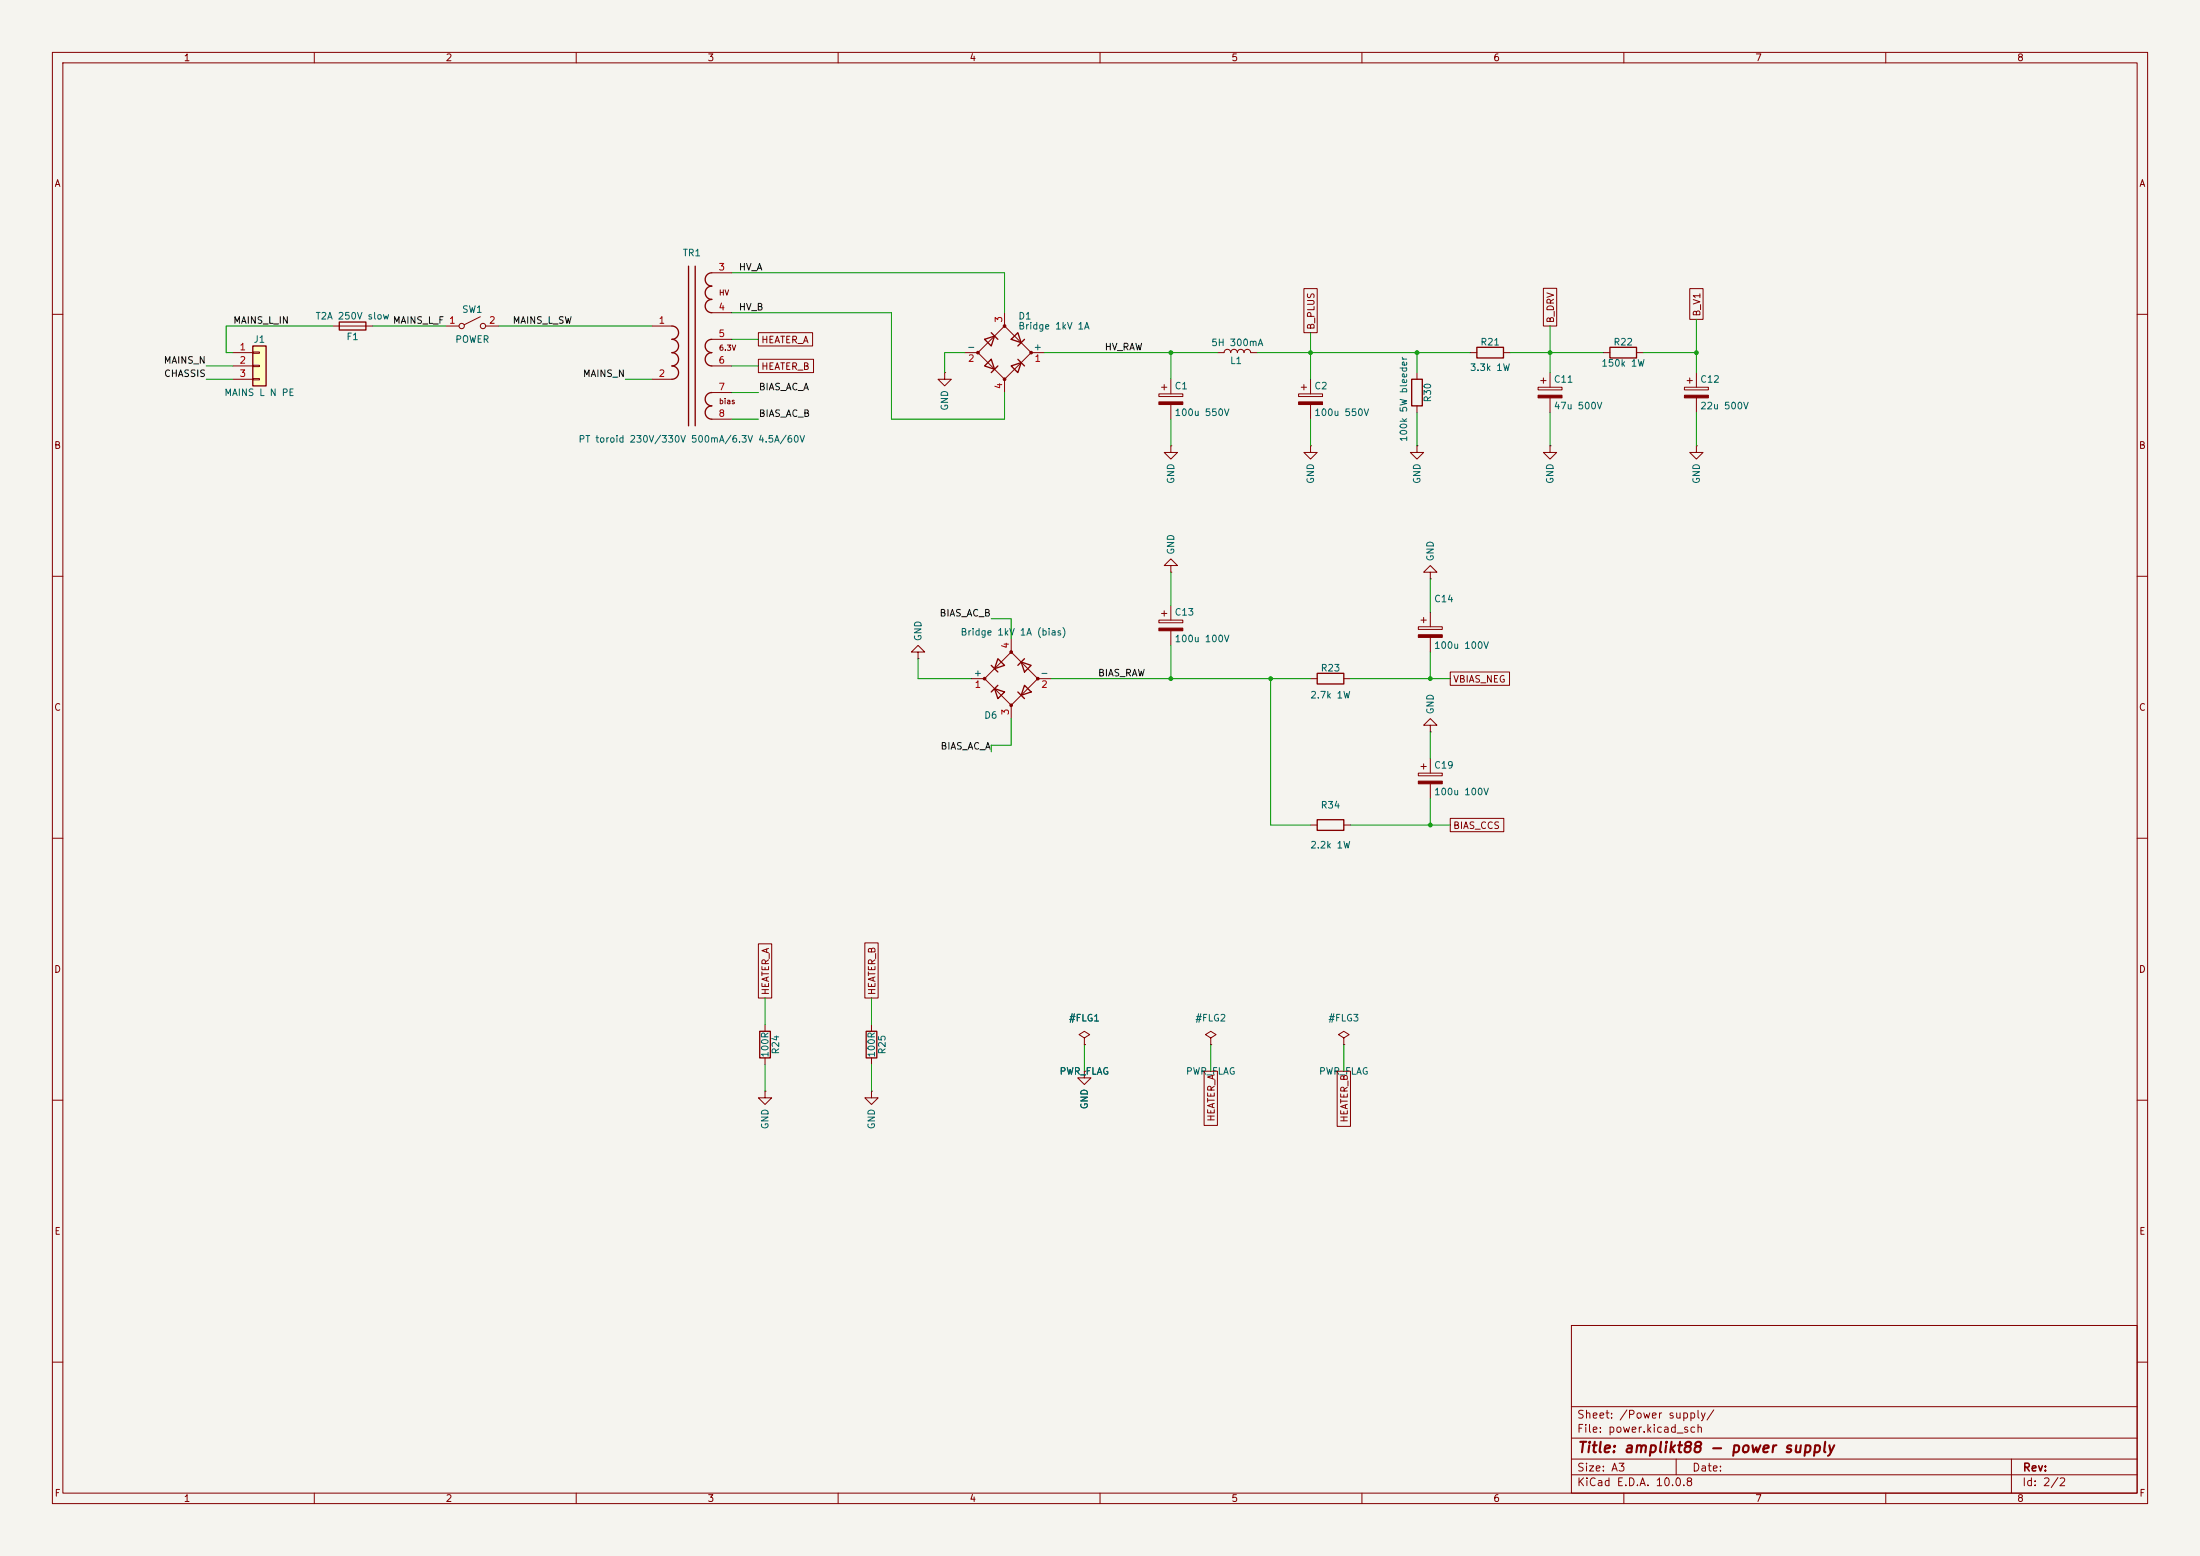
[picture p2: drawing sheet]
<svg xmlns="http://www.w3.org/2000/svg" width="420mm" height="297mm" viewBox="0 0 420 297" stroke-linecap="round" stroke-linejoin="round" font-family="sans-serif">
<path d="M0 0h420v297h-420z" fill="#f5f4ef" stroke="#f5f4ef" stroke-width=".19"/>
<g fill="none" stroke="#840000" stroke-width=".19">
<path d="M10 10h400v277h-400zM12 12h396v273h-396zM60 10v2M110 10v2M160 10v2M210 10v2M260 10v2M310 10v2M360 10v2M10 60h2M408 60h2M10 110h2"/>
<path d="M408 110h2M10 160h2M408 160h2M10 210h2M408 210h2M300 253h108v32h-108zM10 260h2M300 278.5h108M300 274.5h108M300 268.5h108M320 278.5v3M384 278.5v6.5"/>
<path d="M408 260h2M60 285v2M110 285v2M160 285v2M210 285v2M260 285v2M300 281.5h108M310 285v2M360 285v2"/>
</g>
<path d="M48.3 66h2.5v7.7h-2.5z" fill="#ffffc2"/>
<g fill="none" stroke="#840000" stroke-width=".25">
<path d="M131.4 50.8v30.5M132.7 50.8v30.5M135.9 52.1a1.27 1.27 0 0 0-1.3 1.2 1.27 1.27 0 0 0 1.3 1.3 1.27 1.27 0 0 0-1.3 1.3 1.27 1.27 0 0 0 1.3 1.3 1.27 1.27 0 0 0-1.3 1.2 1.27 1.27 0 0 0 1.3 1.3M48.3 66h2.5v7.7h-2.5zM64.8 61.5h5v1.5h-5zM128.3 62.2a1.27 1.27 0 0 1 1.2 1.3 1.27 1.27 0 0 1-1.2 1.3 1.27 1.27 0 0 1 1.2 1.2 1.27 1.27 0 0 1-1.2 1.3 1.27 1.27 0 0 1 1.2 1.3 1.27 1.27 0 0 1-1.2 1.3 1.27 1.27 0 0 1 1.2 1.2 1.27 1.27 0 0 1-1.2 1.3M135.9 64.8a1.27 1.27 0 0 0-1.3 1.2 1.27 1.27 0 0 0 1.3 1.3 1.27 1.27 0 0 0-1.3 1.3 1.27 1.27 0 0 0 1.3 1.3M135.9 74.9a1.27 1.27 0 0 0-1.3 1.3 1.27 1.27 0 0 0 1.3 1.3 1.27 1.27 0 0 0-1.3 1.2 1.27 1.27 0 0 0 1.3 1.3M188 64.8l1.9-.7-.7 1.9zM189.2 68.6l.7 1.9-1.9-.6zM189.2 63.5l1.3 1.3M190.5 69.9l-1.3 1.2"/>
<path d="M193 64.8l1.3-1.3 .6 1.9zM193 69.9l1.9-.7-.6 1.9zM194.3 68.6l1.3 1.3M195.6 64.8l-1.3 1.2M269.5 72.4h2v5.1h-2zM281.9 66.3h5.1v2h-5.1zM307.3 66.3h5.1v2h-5.1zM189.2 127l1.3 1.3M189.9 131.4l1.9 .7-1.3 1.3zM190.5 125.7l1.3 1.3-1.9 .6zM190.5 130.8l-1.3 1.3M194.3 132.1l1.3 1.3"/>
<path d="M194.9 126.4l1.9 .6-1.2 1.3zM195.6 130.8l1.2 1.3-1.9 .6zM195.6 125.7l-1.3 1.3M251.5 128.5h5v2.1h-5zM251.5 156.5h5v2h-5zM145 196.9h2.1v5h-2.1zM165.4 196.9h2v5h-2z"/>
</g>
<g fill="none" stroke="#840000" stroke-width=".19">
<path d="M135.9 52.1h3.8M135.9 59.7h3.8M191.8 59.7v2.5M248.9 55.1h2.6v8.4h-2.6zM294.6 55h2.6v7.2h-2.6zM322.6 55.1h2.5v5.9h-2.5zM44.4 67.3h3.9M44.4 69.9h3.9M44.4 72.4h3.9M48.3 67.2h1.2v.2h-1.2zM48.3 69.7h1.2v.3h-1.2zM48.3 72.3h1.2v.2h-1.2z"/>
<path d="M63.5 62.2h7.6M85.1 62.2h2.5M91.7 60.5l-3.1 1.5M92.7 62.2h2.5M124.5 72.4h3.8M124.5 62.2h3.8M135.9 69.9h3.8M135.9 64.8h3.8M135.9 74.9h3.8M144.8 68.6h10.5v2.5h-10.5zM144.8 63.5h10.3v2.5h-10.3zM180.3 71.1v1.3h1.3l-1.3 1.3-1.2-1.3h1.2"/>
<path d="M180.3 71.1h.1M184.1 67.3h2.6M191.8 62.2l5 5.1-5 5.1-5.1-5.1zM191.8 72.4v2.5M196.8 67.3h2.6M221.2 75.2h4.6v.5h-4.6zM221.7 73.9h1.1M222.2 73.4v1M223.5 72.4v2.8M223.5 77.2v2.8M232.4 67.3h1.3a.64 .64 0 0 1 .6-.6 .64 .64 0 0 1 .6 .6 .64 .64 0 0 1 .7-.6 .64 .64 0 0 1 .6 .6 .64 .64 0 0 1 .7-.6 .64 .64 0 0 1 .6 .6 .64 .64 0 0 1 .6-.6 .64 .64 0 0 1 .7 .6h1.2M247.9 75.2h4.6v.5h-4.6z"/>
<path d="M248.4 73.9h1M248.9 73.4v1M250.2 72.4v2.8M250.2 77.2v2.8M270.5 71.1v1.3M270.5 77.5v1.2M280.7 67.3h1.2M287 67.3h1.3M293.6 73.9h4.6v.5h-4.6zM294.1 72.6h1M294.6 72.1v1.1M295.9 71.1v2.8"/>
<path d="M295.9 75.9v2.8M306.1 67.3h1.2M312.4 67.3h1.3M321.6 73.9h4.5v.5h-4.5zM322.1 72.6h1M322.6 72.1v1.1M323.8 71.1v2.8M323.8 75.9v2.8M135.9 80h3.8M223.5 85.1v1.3h1.3l-1.3 1.2-1.3-1.2h1.3M223.5 85.1h.1M250.2 85.1v1.3h1.3l-1.3 1.2-1.3-1.2h1.3"/>
<path d="M250.2 85.1h.1M270.5 85.1v1.3h1.3l-1.3 1.2-1.3-1.2h1.3M270.5 85.1h.1M295.9 85.1v1.3h1.3l-1.3 1.2-1.3-1.2h1.3M295.9 85.1h.1M323.8 85.1v1.3h1.3l-1.3 1.2-1.2-1.2h1.2M323.8 85.1h.1M221.2 118.4h4.6v.5h-4.6zM221.7 117.1h1.1M222.2 116.6v1M223.5 108h1.3l-1.3-1.3-1.3 1.3h1.3v1.2M223.5 109.2h.1"/>
<path d="M223.5 115.6v2.8M270.8 119.6h4.5v.5h-4.5zM271.3 118.4h1M271.8 117.9v1M273 109.2h1.3l-1.3-1.2-1.2 1.2h1.2v1.3M273 110.5h.1M273 116.8v2.8M175.3 124.5h1.2l-1.2-1.3-1.3 1.3h1.3v1.2M175.3 125.7h.1M185.4 129.5h2.6M188 129.5l5-5 5.1 5-5.1 5.1zM193 121.9v2.6"/>
<path d="M193 134.6v2.6M198.1 129.5h2.6M223.5 120.4v2.8M250.2 129.5h1.3M256.5 129.5h1.3M273 138.4h1.3l-1.3-1.2-1.2 1.2h1.2v1.3M273 139.7h.1M273 121.7v2.8M276.9 128.3h11.3v2.5h-11.3zM250.2 157.5h1.3M256.5 157.5h1.3M270.8 147.6h4.5v.5h-4.5z"/>
<path d="M271.3 146.3h1M271.8 145.8v1M273 144.8v2.8M273 149.6v2.8M276.9 156.2h10.2v2.6h-10.2zM165.1 180h2.5v10.5h-2.5zM144.8 180.2h2.5v10.3h-2.5zM146 195.6v1.3M166.4 195.6v1.3M207 198.1l1-.6-1-.6-1 .6 1 .6v1.3M207 199.4h.1M231.1 198.1l1.1-.6-1.1-.6-1 .6 1 .6v1.3"/>
<path d="M231.1 199.4h.1M256.5 198.1l1.1-.6-1.1-.6-1 .6 1 .6v1.3M256.5 199.4h.1M146 208.3v1.3h1.3l-1.3 1.2-1.2-1.2h1.2M146 208.3h.1M146 201.9v1.3M166.4 208.3v1.3h1.2l-1.2 1.2-1.3-1.2h1.3M166.4 208.3h.1M166.4 201.9v1.3M207 204.5v1.2h1.3l-1.3 1.3-1.3-1.3h1.3M207 204.5h.1M229.9 204.5h2.5v10.3h-2.5z"/>
<path d="M255.3 204.5h2.5v10.5h-2.5z"/>
<circle cx="88.1" cy="62.2" r=".51"/>
<circle cx="92.2" cy="62.2" r=".51"/>
</g>
<g fill="#840000" stroke="#840000" stroke-width=".19">
<path d="M321.6 75.4h4.5v.5h-4.5z"/>
<path d="M270.8 149.1h4.5v.5h-4.5z"/>
<path d="M293.6 75.4h4.6v.5h-4.6z"/>
<path d="M221.2 76.7h4.6v.5h-4.6z"/>
<path d="M270.8 121.2h4.5v.5h-4.5z"/>
<path d="M247.9 76.7h4.6v.5h-4.6z"/>
<path d="M221.2 119.9h4.6v.5h-4.6z"/>
<circle cx="186.7" cy="67.3" r=".25"/>
<circle cx="191.8" cy="62.2" r=".25"/>
<circle cx="191.8" cy="72.4" r=".25"/>
<circle cx="196.8" cy="67.3" r=".25"/>
<circle cx="198.1" cy="129.5" r=".25"/>
<circle cx="193" cy="134.6" r=".25"/>
<circle cx="193" cy="124.5" r=".25"/>
<circle cx="188" cy="129.5" r=".25"/>
</g>
<g fill="none" stroke="#009600" stroke-width=".19">
<path d="M139.7 59.7h30.5v20.3h21.6v-5.1M139.7 52.1h52.1v7.6M39.4 69.9h5M39.4 72.4h5M63.5 62.2h-20.3v5.1h1.2M71.1 62.2h14M95.2 62.2h29.3M119.4 72.4h5.1M139.7 69.9h5.1M139.7 74.9h5.1M139.7 64.8h5.1M184.1 67.3h-3.8v3.8"/>
<path d="M199.4 67.3h33M223.5 67.3v5.1M240 67.3h40.7M250.2 63.5v8.9M270.5 67.3v3.8M270.5 78.7v6.4M288.3 67.3h17.8M295.9 62.2v8.9M295.9 78.7v6.4M313.7 67.3h10.1M323.8 61v10.1M323.8 78.7v6.4"/>
<path d="M139.7 80h5.1M223.5 80v5.1M250.2 80v5.1M189.2 118.1h3.8v3.8M223.5 109.2v6.4M273 110.5v6.3M175.3 125.7v3.8h10.1M193 137.2v5h-3.8v1.3M200.7 129.5h49.5M223.5 123.2v6.3M242.6 129.5v28h7.6M257.8 129.5h19.1"/>
<path d="M273 124.5v5M273 139.7v5.1M257.8 157.5h19.1M273 152.4v5.1M146 190.5v5.1M166.4 190.5v5.1M207 199.4v5.1M231.1 199.4v5.1M256.5 199.4v5.1M146 203.2v5.1M166.4 203.2v5.1"/>
</g>
<g fill="#009600">
<circle cx="250.2" cy="67.3" r=".46"/>
<circle cx="273" cy="129.5" r=".46"/>
<circle cx="223.5" cy="67.3" r=".46"/>
<circle cx="270.5" cy="67.3" r=".46"/>
<circle cx="223.5" cy="129.5" r=".46"/>
<circle cx="242.6" cy="129.5" r=".46"/>
<circle cx="273" cy="157.5" r=".46"/>
<circle cx="323.8" cy="67.3" r=".46"/>
<circle cx="295.9" cy="67.3" r=".46"/>
</g>
<text font-size="2" fill="#840000" x="301" y="277.8">Title: amplikt88 - power supply</text>
<g font-size="1.5" fill="#840000">
<text x="300.9" y="273.8">File: power.kicad_sch</text>
<text x="300.9" y="271.1">Sheet: /Power supply/</text>
<text x="300.9" y="281.2">Size: A3</text>
<text x="322.9" y="281.2">Date:</text>
<text x="386" y="281.2">Rev:</text>
<text x="300.9" y="284">KiCad E.D.A. 10.0.8</text>
<text x="385.9" y="284">Id: 2/2</text>
</g>
<g font-size="1.3" fill="#840000">
<text x="35" y="12">1</text>
<text x="85" y="12">2</text>
<text x="135" y="12">3</text>
<text x="185" y="12">4</text>
<text x="235" y="12">5</text>
<text x="285" y="12">6</text>
<text x="335" y="12">7</text>
<text x="385" y="12">8</text>
<text x="10.3" y="36">A</text>
<text x="408.3" y="36">A</text>
<text x="145.2" y="65.8">HEATER_A</text>
<text x="251.2" y="63.1" transform="rotate(-90 251.2 63.1)">B_PLUS</text>
<text x="297" y="61.8" transform="rotate(-90 297 61.8)">B_DRV</text>
<text x="324.9" y="60.5" transform="rotate(-90 324.9 60.5)">B_V1</text>
<text x="145.2" y="70.9">HEATER_B</text>
<text x="10.2" y="86">B</text>
<text x="408.2" y="86">B</text>
<text x="277.3" y="130.6">VBIAS_NEG</text>
<text x="10.2" y="136">C</text>
<text x="408.2" y="136">C</text>
<text x="277.3" y="158.5">BIAS_CCS</text>
<text x="10.2" y="186">D</text>
<text x="408.2" y="186">D</text>
<text x="147.1" y="190.1" transform="rotate(-90 147.1 190.1)">HEATER_A</text>
<text x="167.4" y="190.1" transform="rotate(-90 167.4 190.1)">HEATER_B</text>
<text x="232.2" y="214.2" transform="rotate(-90 232.2 214.2)">HEATER_A</text>
<text x="257.6" y="214.4" transform="rotate(-90 257.6 214.4)">HEATER_B</text>
<text x="10.3" y="236">E</text>
<text x="408.3" y="236">E</text>
<text x="10.3" y="286">F</text>
<text x="35" y="287">1</text>
<text x="85" y="287">2</text>
<text x="135" y="287">3</text>
<text x="185" y="287">4</text>
<text x="235" y="287">5</text>
<text x="285" y="287">6</text>
<text x="335" y="287">7</text>
<text x="385" y="287">8</text>
<text x="408.3" y="286">F</text>
</g>
<g font-size="1.3" fill="#006464">
<text x="130.2" y="49.2">TR1</text>
<text x="48.3" y="65.7">J1</text>
<text x="60.1" y="61.3">T2A 250V slow</text>
<text x="66" y="65.2">F1</text>
<text x="86.8" y="65.7">POWER</text>
<text x="88.1" y="60">SW1</text>
<text x="194.3" y="61.3">D1</text>
<text x="194.3" y="63.2">Bridge 1kV 1A</text>
<text x="184.5" y="67.2">-</text>
<text x="197.2" y="67.2">+</text>
<text x="231.1" y="66.4">5H 300mA</text>
<text x="234.7" y="69.8">L1</text>
<text x="280.5" y="71.1">3.3k 1W</text>
<text x="282.5" y="66.2">R21</text>
<text x="305.6" y="70.3">150k 1W</text>
<text x="307.9" y="66.2">R22</text>
<text x="42.7" y="75.9">MAINS L N PE</text>
<text x="224.1" y="74.6">C1</text>
<text x="250.8" y="74.6">C2</text>
<text x="273.5" y="76.9" transform="rotate(-90 273.5 76.9)">R30</text>
<text x="296.5" y="73.4">C11</text>
<text x="324.5" y="73.4">C12</text>
<text x="181.3" y="78.5" transform="rotate(-90 181.3 78.5)">GND</text>
<text x="224.1" y="79.7">100u 550V</text>
<text x="250.8" y="79.7">100u 550V</text>
<text x="296.5" y="78.4">47u 500V</text>
<text x="324.5" y="78.4">22u 500V</text>
<text x="110.3" y="84.8">PT toroid 230V/330V 500mA/6.3V 4.5A/60V</text>
<text x="268.9" y="84.5" transform="rotate(-90 268.9 84.5)">100k 5W bleeder</text>
<text x="224.5" y="92.5" transform="rotate(-90 224.5 92.5)">GND</text>
<text x="251.2" y="92.5" transform="rotate(-90 251.2 92.5)">GND</text>
<text x="271.5" y="92.5" transform="rotate(-90 271.5 92.5)">GND</text>
<text x="296.9" y="92.5" transform="rotate(-90 296.9 92.5)">GND</text>
<text x="324.8" y="92.5" transform="rotate(-90 324.8 92.5)">GND</text>
<text x="224.5" y="106" transform="rotate(-90 224.5 106)">GND</text>
<text x="274" y="107.2" transform="rotate(-90 274 107.2)">GND</text>
<text x="224.1" y="117.8">C13</text>
<text x="273.7" y="115.3">C14</text>
<text x="176.2" y="122.5" transform="rotate(-90 176.2 122.5)">GND</text>
<text x="183.3" y="121.6">Bridge 1kV 1A (bias)</text>
<text x="224.1" y="122.9">100u 100V</text>
<text x="273.7" y="124.2">100u 100V</text>
<text x="185.8" y="129.4">+</text>
<text x="198.5" y="129.4">-</text>
<text x="252" y="128.5">R23</text>
<text x="187.8" y="137.5">D6</text>
<text x="250" y="133.6">2.7k 1W</text>
<text x="274" y="136.5" transform="rotate(-90 274 136.5)">GND</text>
<text x="273.7" y="147">C19</text>
<text x="252" y="154.6">R34</text>
<text x="273.7" y="152.1">100u 100V</text>
<text x="250" y="162.3">2.2k 1W</text>
<text x="203.9" y="195.3">#FLG1</text>
<text x="228.1" y="195.3">#FLG2</text>
<text x="253.5" y="195.3">#FLG3</text>
<text x="147" y="202" transform="rotate(-90 147 202)">100R</text>
<text x="149" y="201.4" transform="rotate(-90 149 201.4)">R24</text>
<text x="167.3" y="202" transform="rotate(-90 167.3 202)">100R</text>
<text x="169.4" y="201.4" transform="rotate(-90 169.4 201.4)">R25</text>
<text x="202.2" y="205.4">PWR_FLAG</text>
<text x="226.3" y="205.4">PWR_FLAG</text>
<text x="251.7" y="205.4">PWR_FLAG</text>
<text x="147" y="215.7" transform="rotate(-90 147 215.7)">GND</text>
<text x="167.3" y="215.7" transform="rotate(-90 167.3 215.7)">GND</text>
<text x="208" y="211.8" transform="rotate(-90 208 211.8)">GND</text>
</g>
<g font-size="1.3" fill="#a90000">
<text x="137.1" y="51.9">3</text>
<text x="137.1" y="59.6">4</text>
<text x="93.2" y="62.1">2</text>
<text x="125.6" y="62.1">1</text>
<text x="137.1" y="64.6">5</text>
<text x="191.6" y="61.7" transform="rotate(-90 191.6 61.7)">3</text>
<text x="45.6" y="67.2">1</text>
<text x="45.6" y="69.7">2</text>
<text x="137.1" y="69.7">6</text>
<text x="184.7" y="69.4">2</text>
<text x="197.4" y="69.4">1</text>
<text x="45.6" y="72.3">3</text>
<text x="125.6" y="72.3">2</text>
<text x="137.1" y="74.8">7</text>
<text x="191.6" y="74.4" transform="rotate(-90 191.6 74.4)">4</text>
<text x="137.1" y="79.9">8</text>
<text x="192.9" y="123.9" transform="rotate(-90 192.9 123.9)">4</text>
<text x="186" y="131.6">1</text>
<text x="198.7" y="131.6">2</text>
<text x="192.9" y="136.6" transform="rotate(-90 192.9 136.6)">3</text>
</g>
<g font-size="1.3" fill="#0f0f0f">
<text x="140.9" y="51.9">HV_A</text>
<text x="140.9" y="59.6">HV_B</text>
<text x="44.4" y="62.1">MAINS_L_IN</text>
<text x="74.9" y="62.1">MAINS_L_F 1</text>
<text x="97.8" y="62.1">MAINS_L_SW</text>
<text x="31.2" y="69.7">MAINS_N</text>
<text x="210.8" y="67.2">HV_RAW</text>
<text x="31.2" y="72.3">CHASSIS</text>
<text x="111.2" y="72.3">MAINS_N</text>
<text x="144.8" y="74.8">BIAS_AC_A</text>
<text x="144.8" y="79.9">BIAS_AC_B</text>
<text x="179.3" y="118">BIAS_AC_B</text>
<text x="209.5" y="129.4">BIAS_RAW</text>
<text x="179.4" y="143.4">BIAS_AC_A</text>
</g>
<g font-size="1" fill="#840000">
<text x="137.2" y="56.6">HV</text>
<text x="137.2" y="67.2">6.3V</text>
<text x="137.2" y="77.4">bias</text>
</g>
</svg>
